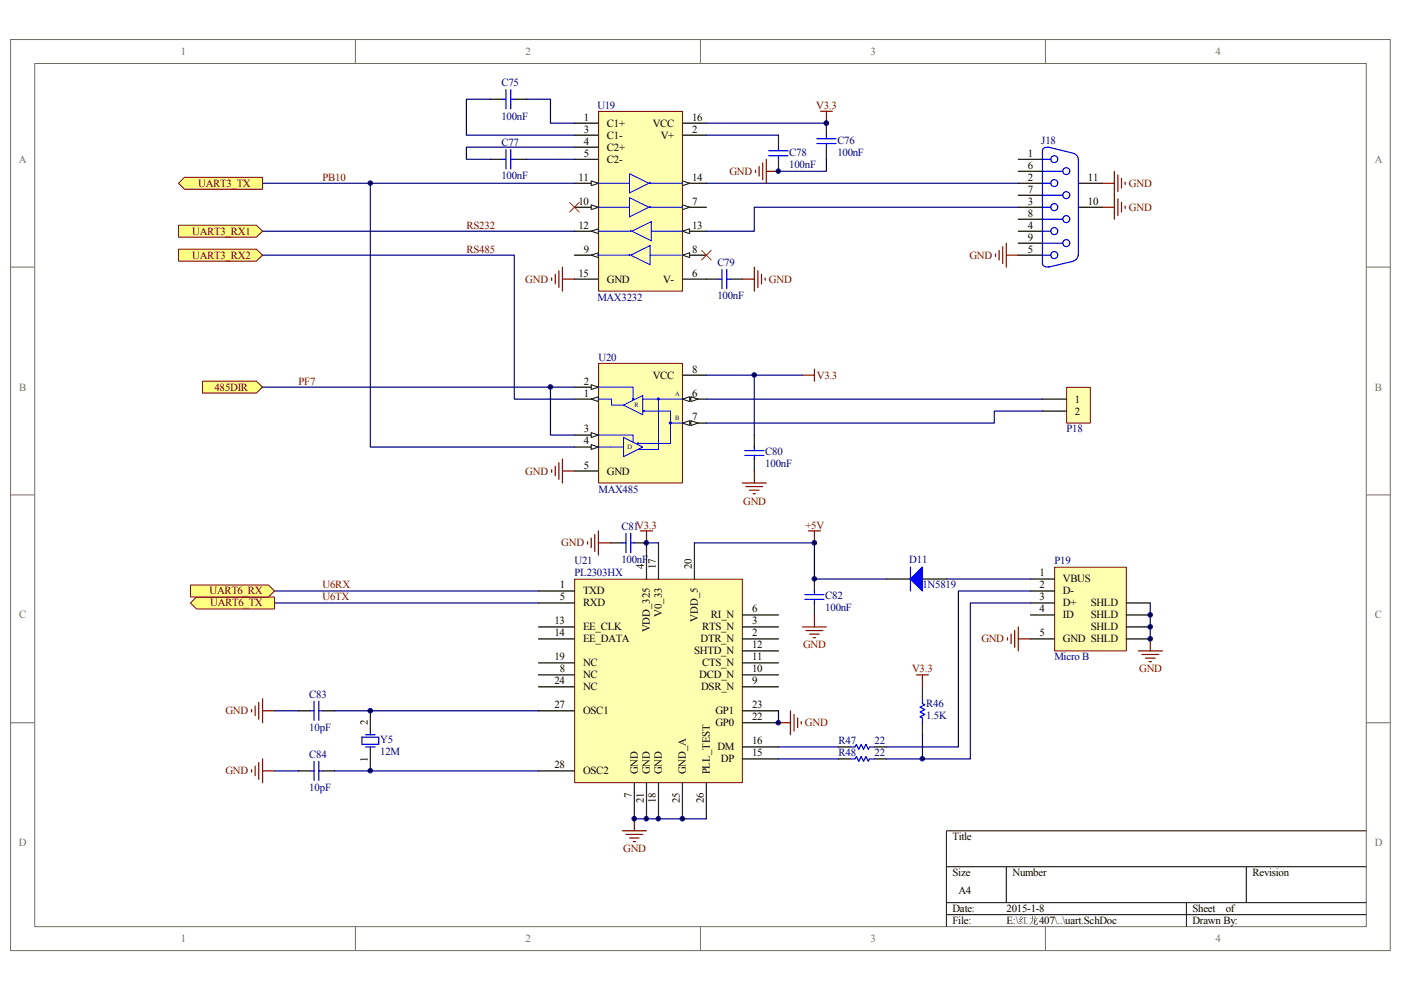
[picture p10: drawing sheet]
<svg xmlns="http://www.w3.org/2000/svg" width="297mm" height="210mm" viewBox="0 0 297 210" stroke-linecap="round" stroke-linejoin="round" font-family="sans-serif">
<path d="M2.2 8.4h292.6v193.1h-292.6z" fill="none" stroke="#706f64" stroke-width=".21"/>
<path d="M7.4 13.5h282.3v183h-282.3z" fill="#fff"/>
<g fill="none" stroke="#706f64" stroke-width=".21">
<path d="M7.4 13.5h282.3v183h-282.3zM75.3 8.3v5.1M148.5 8.3v5.1M221.7 8.3v5.1M2.2 56.6h5.1M289.7 56.6h5.1M2.2 104.9h5.1M289.7 104.9h5.1M2.2 153.2h5.1M289.7 153.2h5.1M75.3 196.5v5.1M148.5 196.5v5.1"/>
<path d="M221.7 196.5v5.1"/>
</g>
<path d="M289.7 176.1h-89v20.4M200.7 183.8h89M200.7 191.4h89M200.7 193.9h89M213.4 183.8v7.6M251.5 191.4v5.1M264.2 183.8v7.6" fill="none" stroke="#000" stroke-width=".21"/>
<path d="M127 23.7h17.7v38h-17.7z" fill="#ffffb0"/>
<path d="M126.9 23.6h17.8v38.1h-17.8z" fill="none" stroke="#800000" stroke-width=".21"/>
<path d="M144.7 49h5.1" fill="none" stroke="#000" stroke-width=".25"/>
<path d="M144.7 49l1.5-.5v1z" fill="#fff"/>
<path d="M144.7 49l1.5-.5v1z" fill="none" stroke="#000" stroke-width=".21"/>
<path d="M121.8 43.9h5.1" fill="none" stroke="#000" stroke-width=".25"/>
<path d="M125.3 43.4l1.6 .5-1.6 .5z" fill="#fff"/>
<path d="M125.3 43.4l1.6 .5-1.6 .5z" fill="none" stroke="#000" stroke-width=".21"/>
<path d="M121.8 38.9h5.1" fill="none" stroke="#000" stroke-width=".25"/>
<path d="M125.3 38.4l1.6 .5-1.6 .5z" fill="#fff"/>
<path d="M125.3 38.4l1.6 .5-1.6 .5z" fill="none" stroke="#000" stroke-width=".21"/>
<path d="M144.7 54.1h5.1" fill="none" stroke="#000" stroke-width=".25"/>
<path d="M144.7 54.1l1.5-.5v1z" fill="#fff"/>
<path d="M144.7 54.1l1.5-.5v1z" fill="none" stroke="#000" stroke-width=".21"/>
<path d="M121.8 49h5.1" fill="none" stroke="#000" stroke-width=".25"/>
<path d="M125.3 49l1.6-.5v1z" fill="#fff"/>
<path d="M125.3 49l1.6-.5v1z" fill="none" stroke="#000" stroke-width=".21"/>
<path d="M121.8 54.1h5.1" fill="none" stroke="#000" stroke-width=".25"/>
<path d="M125.3 54.1l1.6-.5v1z" fill="#fff"/>
<path d="M125.3 54.1l1.6-.5v1z" fill="none" stroke="#000" stroke-width=".21"/>
<path d="M144.7 38.9h5.1" fill="none" stroke="#000" stroke-width=".25"/>
<path d="M144.7 38.4l1.5 .5-1.5 .5z" fill="#fff"/>
<path d="M144.7 38.4l1.5 .5-1.5 .5z" fill="none" stroke="#000" stroke-width=".21"/>
<path d="M144.7 43.9h5.1" fill="none" stroke="#000" stroke-width=".25"/>
<path d="M144.7 43.4l1.5 .5-1.5 .5z" fill="#fff"/>
<path d="M144.7 43.4l1.5 .5-1.5 .5z" fill="none" stroke="#000" stroke-width=".21"/>
<path d="M121.8 26.1h5.1M121.8 31.2h5.1M121.8 28.7h5.1M121.8 33.8h5.1M144.7 26.1h5.1M144.7 28.7h5.1M121.8 59.2h5.1M144.7 59.2h5.1" fill="none" stroke="#000" stroke-width=".25"/>
<g fill="none" stroke="#00f" stroke-width=".21">
<path d="M126.9 38.9h6.6M133.5 36.8l4.1 2.1-4.1 2zM138.1 38.9h6.6M126.6 54.1h6.6M126.9 49h6.6M126.9 43.9h6.6M133.4 54h.2v.2h-.2zM133.5 41.9l4.1 2-4.1 2.1zM133.6 48.9h.2v.2h-.2zM133.7 54.1l4.1-2v4zM134 49l4.1-2v4.1zM137.7 43.8h.2v.2h-.2z"/>
<path d="M137.8 54.1h6.6M138.1 49h6.6M138.1 43.9h6.6"/>
<circle cx="137.8" cy="38.8" r=".13"/>
</g>
<path d="M127 77.1h17.7v25.3h-17.7z" fill="#ffffb0"/>
<path d="M126.9 77h17.8v25.4h-17.8z" fill="none" stroke="#800000" stroke-width=".21"/>
<path d="M121.8 82.1h5.1" fill="none" stroke="#000" stroke-width=".25"/>
<path d="M125.3 81.6l1.6 .5-1.6 .5z" fill="#fff"/>
<path d="M125.3 81.6l1.6 .5-1.6 .5z" fill="none" stroke="#000" stroke-width=".21"/>
<path d="M121.8 92.2h5.1" fill="none" stroke="#000" stroke-width=".25"/>
<path d="M125.3 91.7l1.6 .5-1.6 .6z" fill="#fff"/>
<path d="M125.3 91.7l1.6 .5-1.6 .6z" fill="none" stroke="#000" stroke-width=".21"/>
<path d="M121.8 94.8h5.1" fill="none" stroke="#000" stroke-width=".25"/>
<path d="M125.3 94.3l1.6 .5-1.6 .5z" fill="#fff"/>
<path d="M125.3 94.3l1.6 .5-1.6 .5z" fill="none" stroke="#000" stroke-width=".21"/>
<path d="M144.7 79.5h5.1M121.8 84.6h5.1" fill="none" stroke="#000" stroke-width=".25"/>
<path d="M125.3 84.6l1.6-.5v1z" fill="#fff"/>
<path d="M125.3 84.6l1.6-.5v1z" fill="none" stroke="#000" stroke-width=".21"/>
<path d="M144.7 84.6h5.1" fill="none" stroke="#000" stroke-width=".25"/>
<path d="M144.7 84.6l1.5-.5v1z" fill="#fff"/>
<path d="M144.7 84.6l1.5-.5v1z" fill="none" stroke="#000" stroke-width=".21"/>
<path d="M146.5 84.1l1.5 .5-1.5 .5z" fill="#fff"/>
<path d="M146.5 84.1l1.5 .5-1.5 .5z" fill="none" stroke="#000" stroke-width=".21"/>
<path d="M144.7 89.7h5.1" fill="none" stroke="#000" stroke-width=".25"/>
<path d="M144.7 89.7l1.5-.5v1z" fill="#fff"/>
<path d="M144.7 89.7l1.5-.5v1z" fill="none" stroke="#000" stroke-width=".21"/>
<path d="M146.5 89.2l1.5 .5-1.5 .5z" fill="#fff"/>
<path d="M146.5 89.2l1.5 .5-1.5 .5z" fill="none" stroke="#000" stroke-width=".21"/>
<path d="M121.8 99.9h5.1" fill="none" stroke="#000" stroke-width=".25"/>
<path d="M126.9 94.8h5.3M126.9 84.6h2.8M132.2 92.8l4.1 2-4.1 2zM132.2 85.9l4.1-2v4zM135.2 93.9h.1v.2h-.1zM136.3 84.6h8.4M136.4 87h.2v.2h-.2zM136.8 87.2h5.4v6.8h-6.7M139.6 84.6v10.7h-4.3" fill="none" stroke="#00f" stroke-width=".21"/>
<path d="M139.4 84.4h.3v.4h-.3z" fill-rule="evenodd" fill="#00f"/>
<path d="M126.9 82.1h7.3v2.3M129.7 84.6v1.3h2.5M134.1 84.5h.2v.2h-.2zM139.4 84.4h.3v.4h-.3zM142.2 89.7h2.5" fill="none" stroke="#00f" stroke-width=".21"/>
<path d="M142 89.5h.3v.3h-.3z" fill-rule="evenodd" fill="#00f"/>
<path d="M126.9 92.2h7.3v1.6M142 89.5h.3v.3h-.3z" fill="none" stroke="#00f" stroke-width=".21"/>
<path d="M121.9 122.9h35.5v43h-35.5z" fill="#ffffb0"/>
<path d="M121.8 122.8h35.6v43.1h-35.6z" fill="none" stroke="#800000" stroke-width=".21"/>
<g fill="none" stroke="#000" stroke-width=".25">
<path d="M215.9 33.8h5.1M215.9 38.9h5.1M215.9 36.3h5.1M228.6 38.9h5.1M215.9 43.9h5.1M215.9 49h5.1M215.9 54.1h5.1M215.9 41.4h5.1M215.9 46.5h5.1M215.9 51.6h5.1M228.6 43.9h5.1M137.1 115.1v7.7"/>
<path d="M139.6 115.1v7.7M147.2 115.1v7.7M114.2 125.3h7.6M114.2 135.5h7.6M114.2 132.9h7.6M114.2 127.8h7.6M157.4 135.5h7.7M157.4 132.9h7.7M157.4 130.4h7.7M157.4 138h7.7M114.2 143.1h7.6M114.2 145.6h7.6"/>
<path d="M114.2 140.5h7.6M114.2 150.7h7.6M157.4 143.1h7.7M157.4 145.6h7.7M157.4 140.5h7.7M157.4 158.4h7.7M157.4 153.2h7.7M157.4 150.7h7.7M114.2 163.4h7.6M134.5 166v7.6M137.1 166v7.6M139.6 166v7.6"/>
<path d="M144.7 166v7.6M149.8 166v7.6M157.4 160.9h7.7"/>
</g>
<path d="M55.7 38.9h66.1M149.8 38.9h66.1M215.9 43.9h-56v5.1h-10.1" fill="none" stroke="#000080" stroke-width=".25"/>
<g fill="none" stroke="#00f" stroke-width=".25">
<path d="M221 38.9h1.8M221 33.8h1.8M221 36.3h4.3M221 32v23.9M222.3 31.2l5.3 1.3M222.4 31.3a.93 .93 0 0 0-1.4 .7M227.7 32.6a1.25 1.25 0 0 1 .9 1.2M228.6 33.8v20.3M221 55.8a.95 .95 0 0 0 1.4 .8M221 43.9h1.8M221 49h1.8M221 41.4h4.3"/>
<path d="M221 54.1h1.8M221 46.5h4.3M221 51.6h4.3M227.6 55.4l-5.3 1.2M228.6 54.1a1.31 1.31 0 0 1-.9 1.2"/>
<circle cx="223.5" cy="38.8" r=".74"/>
<circle cx="223.5" cy="33.7" r=".74"/>
<circle cx="226.1" cy="36.3" r=".74"/>
<circle cx="223.5" cy="54.1" r=".75"/>
<circle cx="223.5" cy="49" r=".75"/>
<circle cx="223.5" cy="43.9" r=".75"/>
<circle cx="226.1" cy="51.5" r=".74"/>
<circle cx="226.1" cy="46.5" r=".74"/>
<circle cx="226.1" cy="41.4" r=".74"/>
</g>
<g fill="none" stroke="#800000" stroke-width=".25">
<path d="M233.7 38.9h2.6M236.3 36.3v10.2M237 37.1v3.5M237.8 37.8v2.1M238.5 38.6v.5M211.1 53.8v.6M211.8 53.1v2M212.6 52.3v3.6M213.4 51.6v5M213.4 54.1h2.5M233.7 43.9h2.6M237 42.2v3.5"/>
<path d="M237.8 42.9v2.1M238.5 43.7v.5"/>
</g>
<path d="M42.9 80.8h11.5l1.3 1.3-1.3 1.3h-11.5z" fill-rule="evenodd" fill="#ffff80"/>
<path d="M42.9 80.8h11.5l1.3 1.3-1.3 1.3h-11.5z" fill="none" stroke="#800000" stroke-width=".21"/>
<path d="M78.5 38.9v55.9h43.3M55.7 54.1h53.3v30.5h12.8M55.7 82.1h61M58.2 125.3h56M58.2 127.8h56" fill="none" stroke="#000080" stroke-width=".25"/>
<path d="M117 99.6v.5M117.7 98.8v2.1M118.5 98.1v3.5M119.2 97.3v5.1M119.2 99.9h2.6" fill="none" stroke="#800000" stroke-width=".25"/>
<path d="M223.6 120.3h15.2v17.7h-15.2z" fill="#ffffb0"/>
<path d="M223.6 120.3h15.2v17.7h-15.2z" fill="none" stroke="#800000" stroke-width=".21"/>
<g fill="none" stroke="#000" stroke-width=".25">
<path d="M187.9 122.8h5.1M195.6 122.8h5.1M218.5 122.8h5.1M218.5 125.3h5.1M218.5 127.8h5.1M218.5 130.4h5.1M218.5 135.5h5.1M238.8 127.8h5.1M238.8 130.4h5.1M238.8 135.5h5.1M238.8 132.9h5.1M63.3 150.7h2.5"/>
<path d="M68.4 150.7h2.5M78.5 150.7v5.1M78.5 158.4v5M63.3 163.4h2.5M68.4 163.4h2.5"/>
</g>
<path d="M65.8 150.7h.8M66.6 148.7v4M67.6 148.7v4M67.6 150.7h.8M76.7 156.3h3.6v1.5h-3.6zM77.5 155.8h2M77.5 158.4h2M65.8 163.4h.8M66.6 161.4v4.1M67.6 161.4v4.1M67.6 163.4h.8" fill="none" stroke="#00f" stroke-width=".25"/>
<path d="M53.3 150.5v.5M54.1 149.7v2M54.9 148.9v3.6M55.7 148.2v5M55.7 150.7h2.5M53.3 163.2v.5M54.1 162.4v2.1M54.9 161.7v3.5M55.7 160.9v5.1M55.7 163.4h2.5" fill="none" stroke="#800000" stroke-width=".25"/>
<path d="M200.7 122.8h17.8M58.2 150.7h5.1M70.9 150.7h43.3M58.2 163.4h5.1M70.9 163.4h43.3" fill="none" stroke="#000080" stroke-width=".25"/>
<path d="M193 122.8l2.6-2.6v5.1z" fill="#00f"/>
<g fill="none" stroke="#00f" stroke-width=".25">
<path d="M107.3 19v4.1M108.3 19v4.1M106.5 21h.8M106.5 33.8h.8M107.3 31.7v4.1M108.3 31.7v4.1M108.3 21h.7M108.3 33.8h.7M163 33h4.1M163 32h4.1M165.1 31.2v.8M165.1 33v.8"/>
<path d="M173.2 30.4h4M173.2 29.4h4M175.2 28.7v.7M175.2 30.4v.8M152.3 59.2h.8M153.1 57.1v4.1M154.1 57.1v4.1M154.1 59.2h.8M157.9 96.6h4.1M157.9 95.5h4.1M159.9 94.8v.7M159.9 96.6v.7"/>
<path d="M131.9 115.1h.8M132.7 113.1v4.1M133.7 113.1v4.1M133.7 115.1h.8M170.6 127.1h4.1M170.6 126.1h4.1M172.7 125.3v.8M172.7 127.1v.7M193 122.8l2.6-2.6v5.1zM193 120.2v5.1M180.3 158.4h1l.3-.6 .5 1.1 .5-1.1 .5 1.1 .5-1.1 .5 1.1 .3-.5h1M195.6 148.2v1l.5 .2-1 .5 1 .6-1 .5 1 .5-1 .5 .5 .2v1"/>
<path d="M180.3 160.9h1l.3-.5 .5 1 .5-1 .5 1 .5-1 .5 1 .3-.5h1"/>
</g>
<g fill="none" stroke="#000080" stroke-width=".25">
<path d="M104 21h-5.1v7.7h22.9M111.6 21h5.1v5.1h5.1M111.6 33.8h10.2M121.8 31.2h-22.9v2.6h5.1M149.8 26.1h25.4M149.8 28.7h15.3M175.2 33.8v2.5h-10.1M55.7 49h66.1M149.8 79.5h20.3M159.9 79.5v12.7M149.8 84.6h71.2M221 87.2h-10.2v2.5h-61"/>
<path d="M137.1 115.1h2.5M218.5 125.3h-15.3v33.1h-15.3M218.5 127.8h-12.8v33.1h-17.8M243.9 127.8v7.7M165.1 150.7v2.5M165.1 158.4h12.7M195.6 155.8v5.1M134.5 173.6h15.3M165.1 160.9h12.7"/>
</g>
<g fill="none" stroke="#800000" stroke-width=".25">
<path d="M160.2 36.1v.5M160.9 35.3v2M161.7 34.5v3.6M162.5 33.8v5.1M162.5 36.3h2.6M173.9 23.6h2.6M175.2 23.6v2.5M117 58.9v.5M117.7 58.2v2M118.5 57.4v3.6M119.2 56.6v5.1M119.2 59.2h2.6"/>
<path d="M157.4 59.2h2.5M159.9 56.6v5.1M160.7 57.4v3.6M161.5 58.2v2M162.2 58.9v.5M170.1 79.5h2.6M172.7 78.3v2.5M159.9 99.9v2.5M124.6 114.9v.5M125.3 114.1v2M126.1 113.3v3.6M126.9 112.6v5.1"/>
<path d="M126.9 115.1h2.5M135.8 112.6h2.5M137.1 112.6v2.5M157.4 102.4h5.1M158.2 103.2h3.5M158.9 103.9h2M159.7 104.7h.5M171.4 112.6h2.5M172.7 112.6v2.5M170.1 132.9h5.1M170.9 133.7h3.6M171.7 134.5h2"/>
<path d="M172.4 135.2h.5M172.7 130.4v2.5M213.6 135.2v.5M214.4 134.5v2M215.1 133.7v3.5M215.9 132.9v5.1M215.9 135.5h2.6M241.3 138h5.2M242.1 138.8h3.6M242.9 139.5h2M243.9 135.5v2.5M165.1 153.2h2.5"/>
<path d="M167.6 150.7v5.1M168.4 151.5v3.5M169.1 152.2v2.1M169.9 153v.5M194.3 143.1h2.5M195.6 143.1v2.5M243.6 140.3h.5M131.9 176.1h5.2M132.7 176.9h3.6M133.5 177.7h2M134.2 178.4h.5M134.5 173.6v2.5"/>
</g>
<g fill="none" stroke="#000" stroke-width=".25">
<path d="M104 21h2.5M104 33.8h2.5M109 21h2.6M109 33.8h2.6M165.1 28.7v2.5M165.1 33.8v2.5M175.2 26.1v2.6M175.2 31.2v2.6M149.8 59.2h2.5M154.9 59.2h2.5M159.9 92.2v2.6M159.9 97.3v2.6"/>
<path d="M129.4 115.1h2.5M134.5 115.1h2.6M172.7 122.8v2.5M172.7 127.8v2.6M177.8 158.4h2.5M185.4 158.4h2.5M195.6 145.6v2.6M195.6 153.2v2.6M177.8 160.9h2.5M185.4 160.9h2.5"/>
</g>
<path d="M226.2 82.2h5v7.5h-5z" fill="#ffffb0"/>
<path d="M226.1 82.1h5.1v7.6h-5.1z" fill="none" stroke="#800000" stroke-width=".21"/>
<path d="M221 84.6h5.1M221 87.2h5.1" fill="none" stroke="#000" stroke-width=".25"/>
<path d="M120.8 42.9l2 2.1M122.8 42.9l-2 2.1M148.8 53.1l2 2M150.8 53.1l-2 2" fill="none" stroke="#f00" stroke-width=".21"/>
<path d="M40.4 127.8l1.3-1.2h16.5v2.5h-16.5z" fill-rule="evenodd" fill="#ffff80"/>
<path d="M40.4 127.8l1.3-1.2h16.5v2.5h-16.5z" fill="none" stroke="#800000" stroke-width=".21"/>
<path d="M40.4 124h16.5l1.3 1.3-1.3 1.3h-16.5z" fill-rule="evenodd" fill="#ffff80"/>
<path d="M40.4 124h16.5l1.3 1.3-1.3 1.3h-16.5z" fill="none" stroke="#800000" stroke-width=".21"/>
<path d="M37.8 47.8h16.6l1.3 1.2-1.3 1.3h-16.6z" fill-rule="evenodd" fill="#ffff80"/>
<path d="M37.8 47.8h16.6l1.3 1.2-1.3 1.3h-16.6z" fill="none" stroke="#800000" stroke-width=".21"/>
<path d="M37.8 38.9l1.3-1.3h16.6v2.5h-16.6z" fill-rule="evenodd" fill="#ffff80"/>
<path d="M37.8 38.9l1.3-1.3h16.6v2.5h-16.6z" fill="none" stroke="#800000" stroke-width=".21"/>
<path d="M121.8 82.1h-5.1v10.1h5.1M147.2 115.1h25.5v7.7h15.2" fill="none" stroke="#000080" stroke-width=".25"/>
<path d="M37.8 52.8h16.6l1.3 1.3-1.3 1.3h-16.6z" fill-rule="evenodd" fill="#ffff80"/>
<path d="M37.8 52.8h16.6l1.3 1.3-1.3 1.3h-16.6z" fill="none" stroke="#800000" stroke-width=".21"/>
<circle cx="78.5" cy="163.4" r=".48" fill="#000080"/>
<circle cx="78.5" cy="163.4" r=".48" fill="none" stroke="#000080" stroke-width=".21"/>
<circle cx="78.5" cy="150.7" r=".49" fill="#000080"/>
<circle cx="78.5" cy="150.7" r=".49" fill="none" stroke="#000080" stroke-width=".21"/>
<circle cx="78.5" cy="38.8" r=".48" fill="#000080"/>
<circle cx="78.5" cy="38.8" r=".48" fill="none" stroke="#000080" stroke-width=".21"/>
<circle cx="116.7" cy="82" r=".48" fill="#000080"/>
<circle cx="116.7" cy="82" r=".48" fill="none" stroke="#000080" stroke-width=".21"/>
<circle cx="134.5" cy="173.6" r=".49" fill="#000080"/>
<circle cx="134.5" cy="173.6" r=".49" fill="none" stroke="#000080" stroke-width=".21"/>
<circle cx="137" cy="173.6" r=".48" fill="#000080"/>
<circle cx="137" cy="173.6" r=".48" fill="none" stroke="#000080" stroke-width=".21"/>
<circle cx="137" cy="115.1" r=".47" fill="#000080"/>
<circle cx="137" cy="115.1" r=".47" fill="none" stroke="#000080" stroke-width=".21"/>
<circle cx="139.6" cy="173.6" r=".48" fill="#000080"/>
<circle cx="139.6" cy="173.6" r=".48" fill="none" stroke="#000080" stroke-width=".21"/>
<circle cx="144.7" cy="173.6" r=".49" fill="#000080"/>
<circle cx="144.7" cy="173.6" r=".49" fill="none" stroke="#000080" stroke-width=".21"/>
<circle cx="159.9" cy="79.5" r=".48" fill="#000080"/>
<circle cx="159.9" cy="79.5" r=".48" fill="none" stroke="#000080" stroke-width=".21"/>
<circle cx="165" cy="153.2" r=".48" fill="#000080"/>
<circle cx="165" cy="153.2" r=".48" fill="none" stroke="#000080" stroke-width=".21"/>
<circle cx="165" cy="36.3" r=".46" fill="#000080"/>
<circle cx="165" cy="36.3" r=".46" fill="none" stroke="#000080" stroke-width=".21"/>
<circle cx="172.7" cy="122.7" r=".48" fill="#000080"/>
<circle cx="172.7" cy="122.7" r=".48" fill="none" stroke="#000080" stroke-width=".21"/>
<circle cx="172.7" cy="115.1" r=".49" fill="#000080"/>
<circle cx="172.7" cy="115.1" r=".49" fill="none" stroke="#000080" stroke-width=".21"/>
<circle cx="175.2" cy="26.1" r=".49" fill="#000080"/>
<circle cx="175.2" cy="26.1" r=".49" fill="none" stroke="#000080" stroke-width=".21"/>
<circle cx="195.6" cy="160.9" r=".48" fill="#000080"/>
<circle cx="195.6" cy="160.9" r=".48" fill="none" stroke="#000080" stroke-width=".21"/>
<circle cx="243.9" cy="135.4" r=".48" fill="#000080"/>
<circle cx="243.9" cy="135.4" r=".48" fill="none" stroke="#000080" stroke-width=".21"/>
<circle cx="243.9" cy="132.9" r=".48" fill="#000080"/>
<circle cx="243.9" cy="132.9" r=".48" fill="none" stroke="#000080" stroke-width=".21"/>
<circle cx="243.9" cy="130.4" r=".48" fill="#000080"/>
<circle cx="243.9" cy="130.4" r=".48" fill="none" stroke="#000080" stroke-width=".21"/>
<g font-size="2.3" fill="#706f64">
<text x="38.3" y="11.6">1</text>
<text x="111.4" y="11.6">2</text>
<text x="184.6" y="11.6">3</text>
<text x="257.7" y="11.6">4</text>
<text x="4" y="34.5">A</text>
<text x="291.5" y="34.5">A</text>
<text x="4.1" y="82.8">B</text>
<text x="291.5" y="82.8">B</text>
<text x="4.1" y="131.1">C</text>
<text x="291.5" y="131.1">C</text>
<text x="4" y="179.4">D</text>
<text x="291.5" y="179.4">D</text>
<text x="38.3" y="199.8">1</text>
<text x="111.4" y="199.8">2</text>
<text x="184.6" y="199.8">3</text>
<text x="257.7" y="199.8">4</text>
</g>
<g font-size="2.3" fill="#000080">
<text x="106.3" y="18.2">C75</text>
<text x="126.7" y="23.1">U19</text>
<text x="106.3" y="25.4">100nF</text>
<text x="106.3" y="30.9">C77</text>
<text x="167.3" y="33">C78</text>
<text x="167.3" y="35.5">100nF</text>
<text x="177.5" y="30.4">C76</text>
<text x="177.5" y="33">100nF</text>
<text x="220.8" y="30.4">J18</text>
<text x="106.3" y="38.1">100nF</text>
<text x="152.1" y="56.4">C79</text>
<text x="126.7" y="63.8">MAX3232</text>
<text x="152.1" y="63.5">100nF</text>
<text x="126.9" y="76.5">U20</text>
<text x="226.1" y="91.7">P18</text>
<text x="162.3" y="96.5">C80</text>
<text x="162.3" y="99.1">100nF</text>
<text x="126.9" y="104.4">MAX485</text>
<text x="131.7" y="112.3">C81V3.3</text>
<text x="121.8" y="119.7">U21</text>
<text x="131.7" y="119.4">100nF</text>
<text x="192.8" y="119.4">D11</text>
<text x="223.6" y="119.7">P19</text>
<text x="121.8" y="122.2">PL2303HX</text>
<text x="195.6" y="124.8">1N5819</text>
<text x="175" y="127">C82</text>
<text x="175" y="129.6">100nF</text>
<text x="223.6" y="140">Micro B</text>
<text x="65.6" y="147.9">C83</text>
<text x="196.3" y="149.9">R46</text>
<text x="65.6" y="155">10pF</text>
<text x="196.3" y="152.5">1.5K</text>
<text x="65.6" y="160.6">C84</text>
<text x="80.6" y="157.6">Y5</text>
<text x="80.6" y="160.1">12M</text>
<text x="177.8" y="157.8">R47</text>
<text x="177.8" y="160.4">R48</text>
<text x="185.4" y="157.8">22</text>
<text x="185.4" y="160.4">22</text>
<text x="65.6" y="167.7">10pF</text>
</g>
<g font-size="2.3" fill="#800000">
<text x="173.1" y="23.1">V3.3</text>
<text x="42" y="39.6">UART3_TX</text>
<text x="68.4" y="38.3">PB10</text>
<text x="154.6" y="37">GND</text>
<text x="239.3" y="39.6">GND</text>
<text x="239.3" y="44.7">GND</text>
<text x="40.8" y="49.7">UART3_RX1</text>
<text x="98.9" y="48.5">RS232</text>
<text x="98.9" y="53.6">RS485</text>
<text x="40.8" y="54.8">UART3_RX2</text>
<text x="111.4" y="59.9">GND</text>
<text x="163" y="59.9">GND</text>
<text x="205.5" y="54.8">GND</text>
<text x="45.5" y="82.8">485DIR</text>
<text x="63.3" y="81.5">PF7</text>
<text x="173.2" y="80.3">V3.3</text>
<text x="111.4" y="100.6">GND</text>
<text x="157.6" y="107">GND</text>
<text x="170.8" y="112.1">+5V</text>
<text x="119" y="115.9">GND</text>
<text x="68.4" y="124.8">U6RX</text>
<text x="44.4" y="126">UART6_RX</text>
<text x="44.6" y="128.6">UART6_TX</text>
<text x="68.4" y="127.3">U6TX</text>
<text x="170.3" y="137.5">GND</text>
<text x="208.1" y="136.2">GND</text>
<text x="193.4" y="142.6">V3.3</text>
<text x="241.5" y="142.6">GND</text>
<text x="47.8" y="151.5">GND</text>
<text x="170.6" y="154">GND</text>
<text x="47.8" y="164.2">GND</text>
<text x="132.1" y="180.7">GND</text>
</g>
<g font-size="2.3">
<text x="123.8" y="25.6">1</text>
<text x="123.8" y="28.2">3</text>
<text x="128.7" y="26.9">C1+</text>
<text x="128.7" y="29.4">C1-</text>
<text x="138.4" y="26.9">VCC</text>
<text x="140.1" y="29.4">V+</text>
<text x="146.7" y="28.2">2</text>
<text x="146.7" y="25.6">16</text>
<text x="123.8" y="30.7">4</text>
<text x="123.8" y="33.2">5</text>
<text x="128.7" y="32">C2+</text>
<text x="128.7" y="34.5">C2-</text>
<text x="217.9" y="33.2">1</text>
<text x="217.9" y="35.8">6</text>
<text x="122.6" y="38.3">11</text>
<text x="146.7" y="38.3">14</text>
<text x="217.9" y="38.3">2</text>
<text x="217.9" y="40.9">7</text>
<text x="230.7" y="38.3">11</text>
<text x="122.6" y="43.4">10</text>
<text x="146.7" y="43.4">7</text>
<text x="217.9" y="43.4">3</text>
<text x="217.9" y="45.9">8</text>
<text x="230.7" y="43.4">10</text>
<text x="122.6" y="48.5">12</text>
<text x="123.8" y="53.6">9</text>
<text x="146.7" y="48.5">13</text>
<text x="146.7" y="53.6">8</text>
<text x="217.9" y="48.5">4</text>
<text x="217.9" y="53.6">5</text>
<text x="217.9" y="51">9</text>
<text x="122.6" y="58.7">15</text>
<text x="128.7" y="59.9">GND</text>
<text x="140.6" y="59.9">V-</text>
<text x="146.7" y="58.7">6</text>
<text x="123.8" y="81.5">2</text>
<text x="138.4" y="80.3">VCC</text>
<text x="146.7" y="79">8</text>
<text x="123.8" y="84.1">1</text>
<text x="146.7" y="84.1">6</text>
<text x="146.7" y="89.2">7</text>
<text x="227.9" y="85.3">1</text>
<text x="227.9" y="87.9">2</text>
<text x="123.8" y="91.7">3</text>
<text x="123.8" y="94.2">4</text>
<text x="123.8" y="99.4">5</text>
<text x="128.7" y="100.6">GND</text>
<text x="118.7" y="124.8">1</text>
<text x="136.5" y="120.7" transform="rotate(-90 136.5 120.7)">4</text>
<text x="139.1" y="120.7" transform="rotate(-90 139.1 120.7)">17</text>
<text x="146.7" y="120.7" transform="rotate(-90 146.7 120.7)">20</text>
<text x="220.4" y="122.2">1</text>
<text x="220.4" y="124.8">2</text>
<text x="225.3" y="123.5">VBUS</text>
<text x="118.7" y="127.3">5</text>
<text x="123.6" y="126">TXD</text>
<text x="123.6" y="128.6">RXD</text>
<text x="140.3" y="130.8" transform="rotate(-90 140.3 130.8)">V0_33</text>
<text x="148" y="131.8" transform="rotate(-90 148 131.8)">VDD_5</text>
<text x="150.7" y="131.1">RI_N</text>
<text x="159.5" y="129.8">6</text>
<text x="220.4" y="127.3">3</text>
<text x="220.4" y="129.8">4</text>
<text x="225.3" y="126">D-</text>
<text x="225.3" y="128.6">D+</text>
<text x="225.3" y="131.1">ID</text>
<text x="231.3" y="131.1">SHLD</text>
<text x="231.3" y="128.6">SHLD</text>
<text x="117.6" y="132.4">13</text>
<text x="117.6" y="134.9">14</text>
<text x="123.6" y="133.6">EE_CLK</text>
<text x="123.6" y="136.2">EE_DATA</text>
<text x="137.8" y="134.1" transform="rotate(-90 137.8 134.1)">VDD_325</text>
<text x="148.5" y="136.2">DTR_N</text>
<text x="148.9" y="133.6">RTS_N</text>
<text x="159.5" y="132.4">3</text>
<text x="159.5" y="137.5">12</text>
<text x="159.5" y="134.9">2</text>
<text x="220.4" y="134.9">5</text>
<text x="225.3" y="136.2">GND SHLD</text>
<text x="231.3" y="133.6">SHLD</text>
<text x="117.6" y="140">19</text>
<text x="118.7" y="142.6">8</text>
<text x="123.6" y="143.8">NC</text>
<text x="123.6" y="141.3">NC</text>
<text x="147.2" y="138.7">SHTD_N</text>
<text x="148.2" y="143.8">DCD_N</text>
<text x="148.9" y="141.3">CTS_N</text>
<text x="159.5" y="140">11</text>
<text x="159.5" y="142.6">10</text>
<text x="117.6" y="145.1">24</text>
<text x="123.6" y="146.4">NC</text>
<text x="148.6" y="146.4">DSR_N</text>
<text x="159.5" y="145.1">9</text>
<text x="78" y="153.8" transform="rotate(-90 78 153.8)">2</text>
<text x="117.6" y="150.2">27</text>
<text x="123.6" y="151.5">OSC1</text>
<text x="151.7" y="154">GP0</text>
<text x="151.7" y="151.5">GP1</text>
<text x="159.5" y="152.7">22</text>
<text x="159.5" y="150.2">23</text>
<text x="78" y="161.5" transform="rotate(-90 78 161.5)">1</text>
<text x="152.1" y="159.1">DM</text>
<text x="152.8" y="161.6">DP</text>
<text x="159.5" y="157.8">16</text>
<text x="159.5" y="160.4">15</text>
<text x="117.6" y="162.9">28</text>
<text x="123.6" y="164.2">OSC2</text>
<text x="135.3" y="164.2" transform="rotate(-90 135.3 164.2)">GND</text>
<text x="137.8" y="164.2" transform="rotate(-90 137.8 164.2)">GND</text>
<text x="140.3" y="164.2" transform="rotate(-90 140.3 164.2)">GND</text>
<text x="145.4" y="164.2" transform="rotate(-90 145.4 164.2)">GND_A</text>
<text x="150.5" y="164.2" transform="rotate(-90 150.5 164.2)">PLL_TEST</text>
<text x="134" y="169.2" transform="rotate(-90 134 169.2)">7</text>
<text x="136.5" y="170.3" transform="rotate(-90 136.5 170.3)">21</text>
<text x="139.1" y="170.3" transform="rotate(-90 139.1 170.3)">18</text>
<text x="144.1" y="170.3" transform="rotate(-90 144.1 170.3)">25</text>
<text x="149.2" y="170.3" transform="rotate(-90 149.2 170.3)">26</text>
<text x="201.9" y="178.1">Title</text>
<text x="201.9" y="185.8">Size</text>
<text x="214.7" y="185.8">Number</text>
<text x="265.6" y="185.8">Revision</text>
<text x="203.2" y="189.6">A4</text>
<text x="201.9" y="193.4">Date:</text>
<text x="201.9" y="196">File:</text>
<text x="213.4" y="193.4">2015-1-8</text>
<text x="213.4" y="196">E:\红红407\..\uart.SchDoc</text>
<text x="252.8" y="193.4">Sheet</text>
<text x="252.8" y="196">Drawn By:</text>
<text x="259.9" y="193.4">of</text>
</g>
<g font-size="1.4" fill="#000080">
<text x="134.5" y="86.3">R</text>
<text x="143.2" y="84">A</text>
<text x="143.2" y="89.1">B</text>
<text x="133" y="95.2">D</text>
</g>
</svg>
